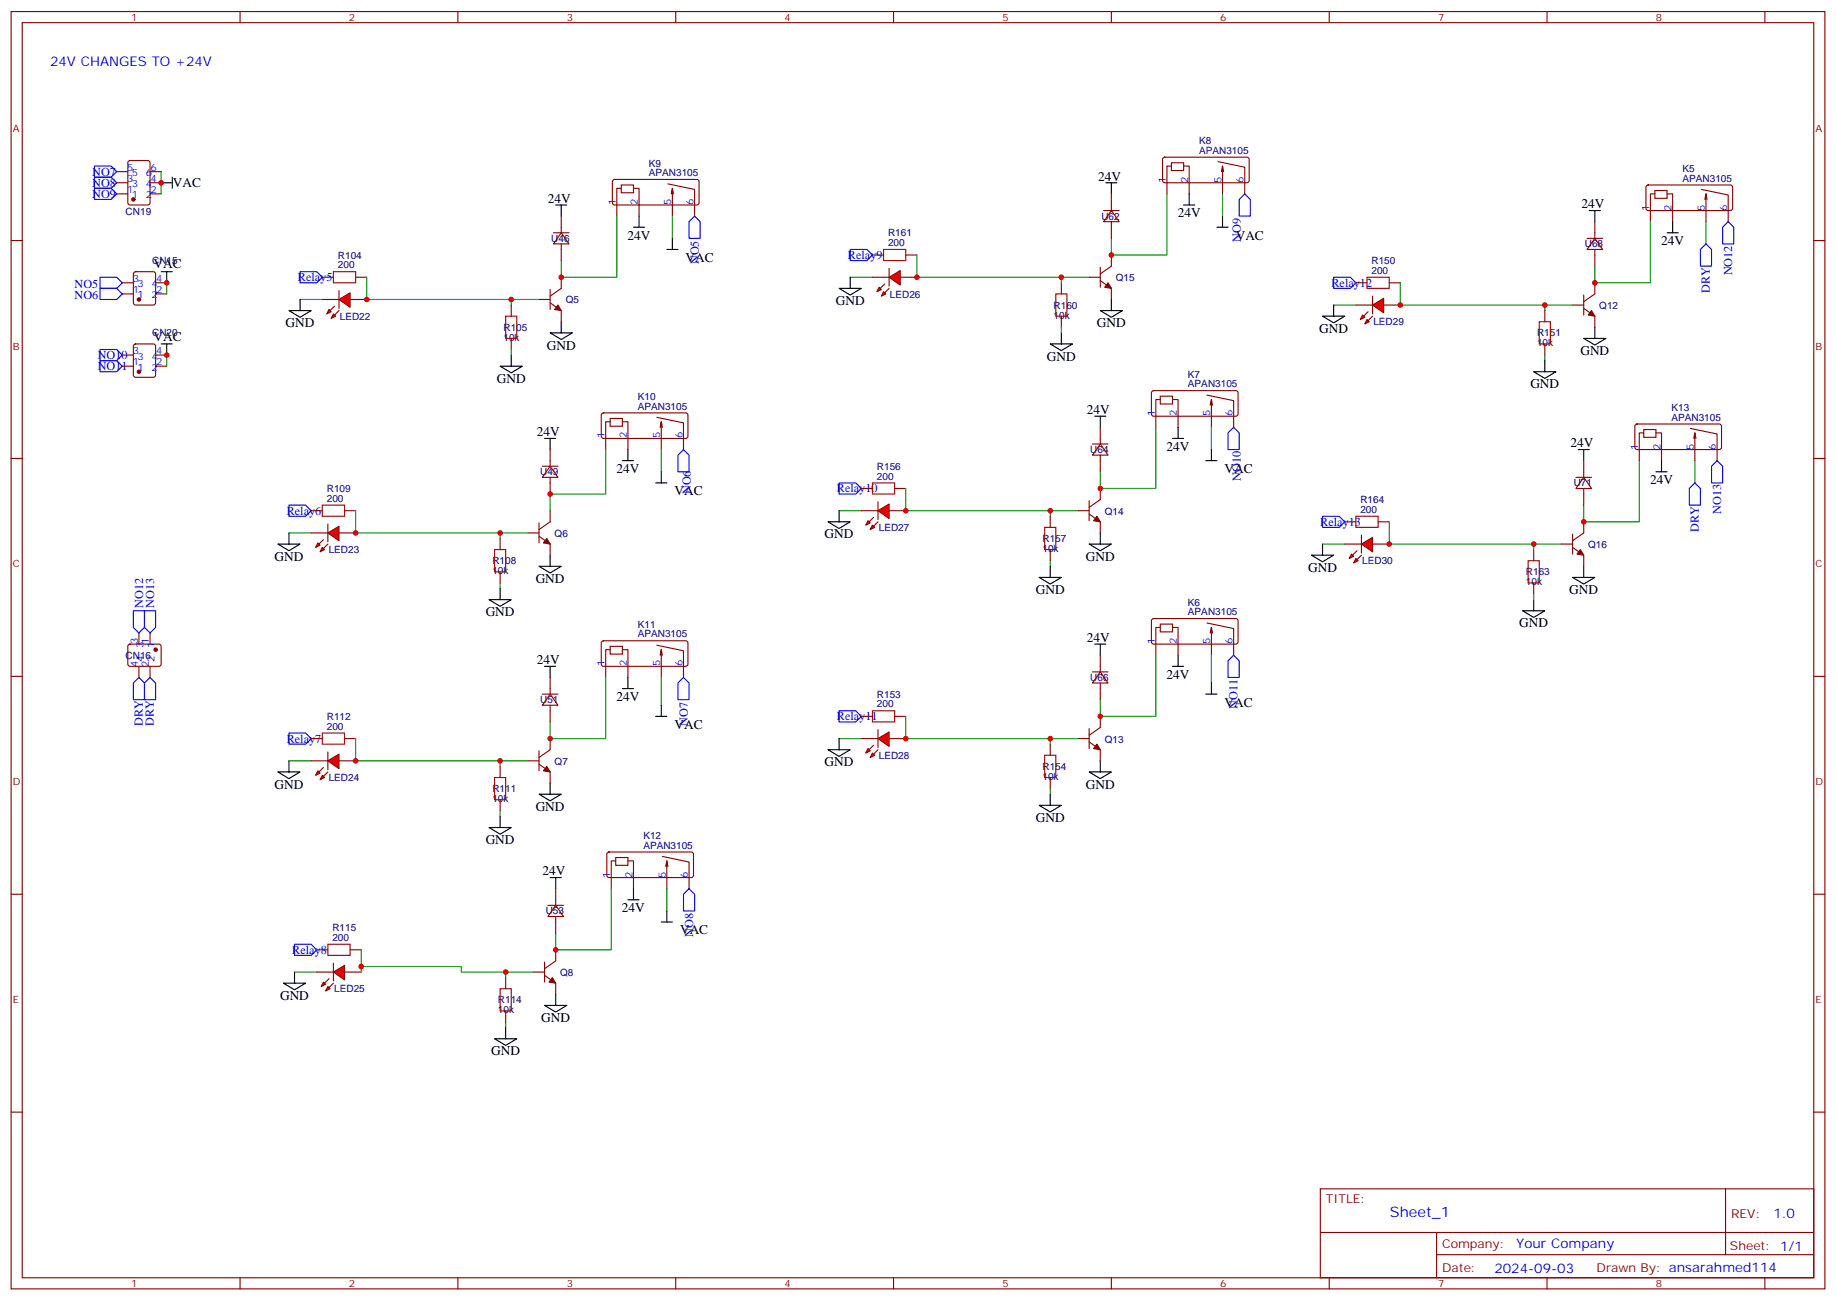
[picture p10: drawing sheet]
<svg xmlns="http://www.w3.org/2000/svg" width="583mm" height="413mm" viewBox="0 0 583 413" stroke-linecap="round" stroke-linejoin="round" font-family="sans-serif">
<g fill="none" stroke="#870000" stroke-width=".35">
<path d="M3.5 3.7h575.8v405.3h-575.8zM7.1 7.2h568.6v398.3h-568.6zM76.2 3.7v3.5M145.3 3.7v3.5M214.5 3.7v3.5M283.6 3.7v3.5M352.8 3.7v3.5M421.9 3.7v3.5M491.1 3.7v3.5M560.2 3.7v3.5M37 54.5h3.6M37 58h3.6"/>
<path d="M40.8 51.1l.5-.2h5.6l.7 .5v12.9l-.4 .7-5.9 .1-.7-.5v-13zM47.6 54.5h3.6M47.6 58h3.6M194.6 57.1l.5-.2 26.4 .1 .4 .6-.1 7-.6 .5-26.4-.1-.4-.7v-6.7zM197.2 58.7h3.9v2.5h-3.9zM197.2 59.8h-1.4v8.8M201.1 59.8h1.7v8.8M212 58.3l8.5 1.8v8.5M213.4 59.8l.4 1.7M369.2 50.1l.5-.2h26.4l.4 .7v7l-.7 .4-26.4-.1-.4-.6v-6.7zM371.8 51.6h3.9v2.5h-3.9zM371.8 52.7h-1.4v8.8"/>
<path d="M375.7 52.7h1.8v8.8M386.6 51.3l8.5 1.8v8.4M387.7 54.5l.4-1.8v8.8M388.1 52.7l.3 1.8M522.7 58.9l.5-.2 26.3 .1 .5 .6-.1 7-.6 .4h-26.4l-.4-.7v-6.7zM3.5 76.3h3.6M37 61.5h3.6M47.6 61.5h3.6M213.1 61.5l.3-1.7v8.8M525.3 60.5h3.9v2.4h-3.9zM525.3 61.5h-1.4v8.8M529.2 61.5h1.7v8.8"/>
<path d="M540.1 60.1l8.5 1.8v8.4M541.2 63.3l.3-1.8v8.8M541.5 61.5l.4 1.8M575.7 76.3h3.6M38.8 89.7h3.5M38.8 93.3h3.5M42.6 86.4l.4-.2h5.7l.6 .4 .1 9.5-.5 .6-5.9 .1-.6-.5-.1-9.4zM49.4 89.7h3.5M49.4 93.3h3.5M102.3 88h3.5M112.9 88h3.5M162.3 96.8v3.5"/>
<path d="M171.1 95h3.5M174.6 91.9v6.3M174.6 96.1l3.6 2.5v3.5M178.2 88v3.5l-3.6 2.5M276.9 80.9h3.6M287.5 80.9h3.5M336.9 89.7v3.6M345.7 88h3.5M349.2 89l3.6 2.5v3.5M349.2 84.8v6.4M352.8 80.9v3.6l-3.6 2.4M430.4 89.7h3.5"/>
<path d="M441 89.7h3.5M490.4 98.6v3.5M499.2 96.8h3.5M502.7 93.6v6.4M502.7 97.9l3.5 2.4v3.6M506.2 89.7v3.6l-3.5 2.4M38.8 116.2h3.5M38.8 112.7h3.5M42.6 109.4l.4-.3h5.7l.6 .5 .1 9.4-.5 .7h-5.9l-.6-.4-.1-9.4zM49.4 116.2h3.5M49.4 112.7h3.5M162.3 107.4v3.5"/>
<path d="M336.9 100.3v3.6M490.4 109.1v3.6M191.1 131.2l.5-.2 26.3 .1 .5 .6-.1 7-.6 .4h-26.4l-.4-.7v-6.7zM193.7 132.8h3.9v2.5h-3.9zM193.7 133.8h-1.4v8.9M197.6 133.8h1.7v8.9M208.5 132.4l8.5 1.8v8.5M209.5 135.6l.4-1.8v8.9M209.9 133.8l.4 1.8M365.7 124.2l.5-.2h26.4l.4 .7-.1 6.9-.6 .5-26.4-.1-.4-.6v-6.7zM368.3 125.7h3.9v2.5h-3.9zM368.3 126.8h-1.4v8.8"/>
<path d="M372.2 126.8h1.7v8.8M383.1 125.4l8.5 1.7v8.5M384.2 128.6l.3-1.8v8.8M384.5 126.8l.4 1.8M519.2 134.8l.4-.3 26.4 .1 .5 .7-.1 6.9-.7 .5-26.3-.1-.5-.6v-6.7zM521.8 136.3h3.8v2.5h-3.8zM521.8 137.4h-1.5v8.8M525.6 137.4h1.8v8.8M536.6 136l8.4 1.7v8.5M537.6 139.1l.4-1.7v8.8M538 137.4l.3 1.7M3.5 145.5h3.6"/>
<path d="M273.4 155h3.5M284 155h3.5M345.7 158.9v6.3M349.2 155v3.5l-3.5 2.5M575.7 145.5h3.6M98.8 162.1h3.5M109.4 162.1h3.5M158.7 170.9v3.5M167.6 169.1h3.5M171.1 165.9v6.4M171.1 170.2l3.5 2.4v3.6M174.6 162.1v3.5l-3.5 2.5"/>
<path d="M333.4 163.8v3.6M333.4 174.4v3.5M342.2 162.1h3.5M345.7 163.1l3.5 2.5v3.5M426.9 165.6h3.5M437.4 165.6h3.6M486.8 174.4v3.5M495.7 172.6h3.5M499.2 173.7l3.5 2.5v3.5M499.2 169.5v6.3M502.7 165.6v3.5l-3.5 2.5M158.7 181.5v3.5"/>
<path d="M365.7 196.5l.5-.2h26.4l.4 .7-.1 7-.6 .4-26.4-.1-.4-.6v-6.7zM368.3 198h3.9v2.5h-3.9zM368.3 199.1h-1.4v8.8M372.2 199.1h1.7v8.8M383.1 197.7l8.5 1.8v8.4M384.5 199.1l.4 1.8M486.8 185v3.5M3.5 214.6h3.6M40.8 204.6l.5-.2 9.4 .1 .5 .6-.1 5.9-.7 .5-9.4-.1-.4-.7v-5.6zM44.1 200.9v3.5M44.1 211.5v3.5M47.6 200.9v3.5"/>
<path d="M47.6 211.5v3.5M191.1 203.5l.5-.2 26.3 .1 .5 .6-.1 7-.6 .5-26.4-.1-.4-.7v-6.7zM193.7 205.1h3.9v2.5h-3.9zM193.7 206.2h-1.4v8.8M197.6 206.2h1.7v8.8M208.5 204.8l8.5 1.7v8.5M209.5 207.9l.4-1.7v8.8M209.9 206.2l.4 1.7M384.2 200.9l.3-1.8v8.8M575.7 214.6h3.6M98.8 234.4h3.5M109.4 234.4h3.5"/>
<path d="M171.1 238.3v6.3M174.6 234.4v3.5l-3.5 2.5M273.4 227.3h3.5M284 227.3h3.5M333.4 236.1v3.6M342.2 234.4h3.5M345.7 231.2v6.4M345.7 235.4l3.5 2.5v3.5M349.2 227.3v3.6l-3.5 2.4M158.7 243.2v3.5M158.7 253.8v3.5M167.6 241.4h3.5"/>
<path d="M171.1 242.5l3.5 2.5v3.5M333.4 246.7v3.6M192.9 270.6l.4-.2h26.4l.4 .7v7l-.7 .4-26.4-.1-.4-.6v-6.7zM195.4 272.1h3.9v2.5h-3.9zM195.4 273.2h-1.4v8.8M199.3 273.2h1.8v8.8M210.3 271.8l8.4 1.7v8.5M211.3 275l.4-1.8v8.8M211.7 273.2l.3 1.8M3.5 283.8h3.6M575.7 283.8h3.6M100.5 301.4h3.6"/>
<path d="M111.1 301.4h3.6M160.5 310.2v3.6M169.3 308.5h3.6M172.9 305.3v6.3M172.9 309.5l3.5 2.5v3.5M176.4 301.4v3.5l-3.5 2.5M160.5 320.8v3.5M3.5 352.9h3.6M575.7 352.9h3.6M419.1 377.3h156.6v28.2h-156.6zM547.7 377.3v20.9M419.1 391.1h156.5"/>
<path d="M456 398.2h119.6M456 391.1v14.1M76.2 405.5v3.5M145.3 405.5v3.5M214.5 405.5v3.5M283.6 405.5v3.5M352.8 405.5v3.5M421.9 405.5v3.5M491.1 405.5v3.5M560.2 405.5v3.5"/>
</g>
<g fill="#870000" stroke="#870000" stroke-width=".35">
<path d="M175.3 310.2l1.1 1.8-2.1-.4z"/>
<path d="M173.6 243.2l1 1.8-2.1-.4z"/>
<path d="M173.6 170.9l1 1.7-2.1-.3z"/>
<path d="M177.1 96.8l1.1 1.8-2.2-.4z"/>
<path d="M505.2 98.6l1 1.7-2.1-.3z"/>
<path d="M348.2 236.1l1 1.8-2.1-.3z"/>
<path d="M348.2 163.8l1 1.8-2.1-.4z"/>
<path d="M351.7 89.7l1.1 1.8-2.1-.3z"/>
<path d="M501.6 174.4l1.1 1.8-2.1-.4z"/>
<circle cx="42.3" cy="63.3" r=".53"/>
<circle cx="49.4" cy="206.2" r=".53"/>
<circle cx="44.1" cy="95" r=".53"/>
<circle cx="44.1" cy="118" r=".53"/>
</g>
<g fill="none" stroke="#008700" stroke-width=".35">
<path d="M51.2 54.5v7M195.8 68.6v19.4h-17.6v-5.3M213.4 68.6v7M370.4 61.5v19.4h-17.6v-5.3M388.1 61.5v7.1M523.9 70.3v19.4h-17.7v-5.2M541.5 70.3v7.1M52.9 89.7v3.6M95.2 95h7.1M171.1 95h-8.8v1.8M345.7 88h-8.8v1.7M499.2 96.8h-8.8v1.8"/>
<path d="M52.9 112.7v3.5M162.3 110.9v1.8M336.9 103.9v1.7M490.4 112.7v1.7M366.9 135.6v19.4h-17.7v-5.3M384.5 135.6v7.1M192.3 142.7v14.1h-17.7v5.3M209.9 142.7v7M520.3 146.2v19.4h-17.6v-5.3M538 146.2v7M167.6 169.1h-8.9v1.8M333.4 177.9v1.8"/>
<path d="M342.2 162.1h-8.8v1.7M495.7 172.6h-8.9v1.8M158.7 185v1.8M486.8 188.5v1.8M192.3 215v19.4h-17.7v-5.3M209.9 215v8.8M366.9 207.9v19.4h-17.7v-5.3M384.5 207.9v8.8M342.2 234.4h-8.8v1.7M158.7 257.3v1.8M167.6 241.4h-8.9v1.8M333.4 250.3v1.7"/>
<path d="M194 282v19.4h-17.6v-5.3M211.7 282v7.1M169.3 308.5h-8.8v1.7M160.5 324.3v1.8"/>
</g>
<g fill="none" stroke="#00f" stroke-width=".35">
<path d="M30 52.7h5.3l1.7 1.8-1.7 1.7h-5.3zM30 56.2h5.3l1.7 1.8-1.7 1.8h-5.3zM30 59.8h5.3l1.7 1.7-1.7 1.8h-5.3zM220.5 68.6l1.7 1.7v5.3h-3.5v-5.3zM269.9 79.2h5.3l1.7 1.7-1.7 1.8h-5.3zM393.3 63.3l1.8-1.8 1.8 1.8v5.3h-3.6zM546.8 72.1l1.8-1.8 1.7 1.8v5.3h-3.5zM31.7 88h5.3l1.8 1.7-1.8 1.8h-5.3zM31.7 91.5h5.3l1.8 1.8-1.8 1.7h-5.3zM95.2 86.2h5.3l1.8 1.8-1.8 1.7h-5.3zM423.3 88h5.3l1.8 1.7-1.8 1.8h-5.3zM31.7 114.4h5.3l1.8 1.8-1.8 1.8h-5.3z"/>
<path d="M31.7 110.9h5.3l1.8 1.8-1.8 1.7h-5.3zM389.8 137.4l1.8-1.8 1.7 1.8v5.3h-3.5zM217 142.7l1.7 1.7v5.3h-3.5v-5.3zM266.3 153.2h5.3l1.8 1.8-1.8 1.8h-5.3zM543.3 148l1.7-1.8 1.8 1.8v5.2h-3.5zM91.7 160.3h5.3l1.8 1.8-1.8 1.7h-5.3zM419.8 163.8h5.3l1.8 1.8-1.8 1.8h-5.3zM42.3 193.8h3.6v5.3l-1.8 1.8-1.8-1.8zM45.9 193.8h3.5v5.3l-1.8 1.8-1.7-1.8zM215.2 216.7l1.8-1.7 1.7 1.7v5.3h-3.5zM389.8 209.7l1.8-1.8 1.7 1.8v5.3h-3.5zM91.7 232.6h5.3l1.8 1.8-1.8 1.7h-5.3z"/>
<path d="M266.3 225.6h5.3l1.8 1.7-1.8 1.8h-5.3zM93.5 299.6h5.3l1.7 1.8-1.7 1.8h-5.3zM217 283.8l1.7-1.8 1.8 1.8v5.3h-3.5z"/>
</g>
<g fill="none" stroke="#a10000" stroke-width=".35">
<path d="M280.5 79.2h7v3.5h-7zM105.8 86.2h7.1v3.5h-7.1zM335.1 93.3h3.6v7h-3.6zM433.9 88h7.1v3.5h-7.1zM160.5 100.3h3.5v7.1h-3.5zM488.6 102.1h3.5v7h-3.5zM276.9 153.2h7.1v3.6h-7.1zM102.3 160.3h7.1v3.5h-7.1zM157 174.4h3.5v7.1h-3.5zM331.6 167.4h3.5v7h-3.5zM430.4 163.8h7v3.6h-7zM485.1 177.9h3.5v7.1h-3.5z"/>
<path d="M102.3 232.6h7.1v3.5h-7.1zM276.9 225.6h7.1v3.5h-7.1zM331.6 239.7h3.5v7h-3.5zM157 246.7h3.5v7.1h-3.5zM104.1 299.6h7v3.6h-7zM158.7 313.8h3.6v7h-3.6z"/>
</g>
<g fill="none" stroke="#000" stroke-width=".35">
<path d="M51.2 58h3.5M54.7 56.2v3.6M351 58h3.5M352.8 58v3.5M176.4 65.1h3.5M178.2 65.1v3.5M211.7 79.2h3.5M213.4 75.6v3.6M386.3 72.1h3.5M388.1 68.6v3.5M504.5 66.8h3.5M506.2 66.8v3.5"/>
<path d="M51.2 86.2h3.5M52.9 86.2v3.5M91.7 98.6h7.1l-3.6 2.1zM95.2 95v3.6M349.2 98.6h7.1l-3.5 2.1zM352.8 95v3.6M51.2 109.1h3.5M52.9 109.1v3.6M158.7 116.2h7.1l-3.5 2.1zM162.3 112.7v3.5M174.6 105.6h7.1l-3.5 2.1zM178.2 102.1v3.5"/>
<path d="M333.4 109.1h7l-3.5 2.2zM336.9 105.6v3.5M486.8 118h7.1l-3.5 2.1zM490.4 114.4v3.6M502.7 107.4h7.1l-3.6 2.1zM506.2 103.9v3.5M172.9 139.1h3.5M174.6 139.1v3.6M347.5 132.1h3.5M349.2 132.1v3.5M208.1 153.2h3.6M209.9 149.7v3.5"/>
<path d="M382.8 146.2h3.5M384.5 142.7v3.5M500.9 142.7h3.6M502.7 142.7v3.5M171.1 179.7h7.1l-3.6 2.1zM174.6 176.2v3.5M333.4 179.7v3.5M345.7 172.6h7.1l-3.6 2.2zM349.2 169.1v3.5M502.7 179.7v3.5M155.2 190.3h7.1l-3.6 2.1zM158.7 186.8v3.5"/>
<path d="M329.8 183.2h7.1l-3.5 2.1zM483.3 193.8h7.1l-3.6 2.1zM486.8 190.3v3.5M499.2 183.2h7l-3.5 2.1zM172.9 211.5h3.5M174.6 211.5v3.5M347.5 204.4h3.5M349.2 204.4v3.5M384.5 216.7v3.6M208.1 227.3h3.6M209.9 223.8v3.5M382.8 220.3h3.5"/>
<path d="M158.7 259.1v3.5M171.1 252h7.1l-3.6 2.1zM174.6 248.5v3.5M329.8 255.6h7.1l-3.5 2.1zM333.4 252v3.6M345.7 245h7.1l-3.6 2.1zM349.2 241.4v3.6M155.2 262.6h7.1l-3.6 2.1zM174.6 278.5h3.6M176.4 278.5v3.5M209.9 292.6h3.5M211.7 289.1v3.5"/>
<path d="M172.9 319.1h7l-3.5 2.1zM176.4 315.5v3.6M157 329.6h7l-3.5 2.2zM160.5 326.1v3.5"/>
</g>
<g fill="#f00" stroke="#870000" stroke-width=".35">
<path d="M107.6 95l3.5-2.1v4.6z"/>
<path d="M107.6 92.2v5.7z"/>
</g>
<g fill="#870000" stroke="#870000" stroke-width=".35">
<path d="M106.2 100l1.4-1.4z"/>
<path d="M106.2 97.2l-1.4 1.4z"/>
</g>
<g fill="#f00" stroke="#870000" stroke-width=".35">
<path d="M105.8 99.6l.7 .7-1.4 .7z"/>
<path d="M104.4 98.2l.7 .7-1.4 .7z"/>
</g>
<path d="M102.3 95h5.3M111.1 95h5.3" fill="none" stroke="#870000" stroke-width=".35"/>
<path d="M91.7 169.1h7.1" fill="none" stroke="#008700" stroke-width=".35"/>
<path d="M88.2 172.6h7l-3.5 2.2zM91.7 169.1v3.5" fill="none" stroke="#000" stroke-width=".35"/>
<g fill="#f00" stroke="#870000" stroke-width=".35">
<path d="M104.1 169.1l3.5-2.1v4.6z"/>
<path d="M104.1 166.3v5.6z"/>
</g>
<g fill="#870000" stroke="#870000" stroke-width=".35">
<path d="M104.1 172.6l-1.4 1.5z"/>
<path d="M102.7 171.2l-1.5 1.4z"/>
</g>
<g fill="#f00" stroke="#870000" stroke-width=".35">
<path d="M102.3 173.7l.7 .7-1.4 .7z"/>
<path d="M100.9 172.3l.7 .7-1.4 .7z"/>
</g>
<path d="M98.8 169.1h5.3M107.6 169.1h5.3" fill="none" stroke="#870000" stroke-width=".35"/>
<path d="M91.7 241.4h7.1" fill="none" stroke="#008700" stroke-width=".35"/>
<path d="M88.2 245h7l-3.5 2.1zM91.7 241.4v3.6" fill="none" stroke="#000" stroke-width=".35"/>
<g fill="#f00" stroke="#870000" stroke-width=".35">
<path d="M104.1 241.4l3.5-2.1v4.6z"/>
<path d="M104.1 238.6v5.7z"/>
</g>
<g fill="#870000" stroke="#870000" stroke-width=".35">
<path d="M104.1 245l-1.4 1.4z"/>
<path d="M102.7 243.6l-1.5 1.4z"/>
</g>
<g fill="#f00" stroke="#870000" stroke-width=".35">
<path d="M102.3 246l.7 .7-1.4 .7z"/>
<path d="M100.9 244.6l.7 .7-1.4 .7z"/>
</g>
<path d="M98.8 241.4h5.3M107.6 241.4h5.3" fill="none" stroke="#870000" stroke-width=".35"/>
<path d="M93.5 308.5h7" fill="none" stroke="#008700" stroke-width=".35"/>
<path d="M90 312h7l-3.5 2.1zM93.5 308.5v3.5" fill="none" stroke="#000" stroke-width=".35"/>
<g fill="#f00" stroke="#870000" stroke-width=".35">
<path d="M105.8 308.5l3.6-2.1v4.5z"/>
<path d="M105.8 305.6v5.7z"/>
</g>
<g fill="#870000" stroke="#870000" stroke-width=".35">
<path d="M105.8 312l-1.4 1.4z"/>
<path d="M104.4 310.6l-1.4 1.4z"/>
</g>
<g fill="#f00" stroke="#870000" stroke-width=".35">
<path d="M104.1 313.1l.7 .7-1.4 .7z"/>
<path d="M102.7 311.6l.7 .7-1.4 .8z"/>
</g>
<path d="M100.5 308.5h5.3M109.4 308.5h5.3" fill="none" stroke="#870000" stroke-width=".35"/>
<path d="M269.9 88h7" fill="none" stroke="#008700" stroke-width=".35"/>
<path d="M266.3 91.5h7.1l-3.5 2.1zM269.9 88v3.5" fill="none" stroke="#000" stroke-width=".35"/>
<g fill="#f00" stroke="#870000" stroke-width=".35">
<path d="M282.2 88l3.6-2.1v4.6z"/>
<path d="M282.2 85.2v5.6z"/>
</g>
<g fill="#870000" stroke="#870000" stroke-width=".35">
<path d="M282.2 91.5l-1.4 1.4z"/>
<path d="M280.8 90.1l-1.4 1.4z"/>
</g>
<g fill="#f00" stroke="#870000" stroke-width=".35">
<path d="M280.5 92.6l.7 .7-1.4 .7z"/>
<path d="M279 91.2l.8 .7-1.5 .7z"/>
</g>
<path d="M276.9 88h5.3M285.8 88h5.2" fill="none" stroke="#870000" stroke-width=".35"/>
<path d="M266.3 162.1h7.1" fill="none" stroke="#008700" stroke-width=".35"/>
<path d="M262.8 165.6h7.1l-3.6 2.1zM266.3 162.1v3.5" fill="none" stroke="#000" stroke-width=".35"/>
<g fill="#f00" stroke="#870000" stroke-width=".35">
<path d="M278.7 162.1l3.5-2.2v4.6z"/>
<path d="M278.7 159.2v5.7z"/>
</g>
<g fill="#870000" stroke="#870000" stroke-width=".35">
<path d="M278.7 165.6l-1.4 1.4z"/>
<path d="M277.3 164.2l-1.4 1.4z"/>
</g>
<g fill="#f00" stroke="#870000" stroke-width=".35">
<path d="M276.9 166.7l.7 .7-1.4 .7z"/>
<path d="M275.5 165.2l.7 .7-1.4 .8z"/>
</g>
<path d="M273.4 162.1h5.3M282.2 162.1h5.3" fill="none" stroke="#870000" stroke-width=".35"/>
<path d="M266.3 234.4h7.1" fill="none" stroke="#008700" stroke-width=".35"/>
<path d="M262.8 237.9h7.1l-3.6 2.1zM266.3 234.4v3.5" fill="none" stroke="#000" stroke-width=".35"/>
<g fill="#f00" stroke="#870000" stroke-width=".35">
<path d="M278.7 234.4l3.5-2.1v4.6z"/>
<path d="M278.7 231.6v5.6z"/>
</g>
<g fill="#870000" stroke="#870000" stroke-width=".35">
<path d="M278.7 237.9l-1.4 1.4z"/>
<path d="M277.3 236.5l-1.4 1.4z"/>
</g>
<g fill="#f00" stroke="#870000" stroke-width=".35">
<path d="M276.9 239l.7 .7-1.4 .7z"/>
<path d="M275.5 237.6l.7 .7-1.4 .7z"/>
</g>
<path d="M273.4 234.4h5.3M282.2 234.4h5.3" fill="none" stroke="#870000" stroke-width=".35"/>
<path d="M423.3 96.8h7.1" fill="none" stroke="#008700" stroke-width=".35"/>
<path d="M423.3 96.8v3.5M419.8 100.3h7.1l-3.6 2.1z" fill="none" stroke="#000" stroke-width=".35"/>
<g fill="#f00" stroke="#870000" stroke-width=".35">
<path d="M435.7 96.8l3.5-2.1v4.6z"/>
<path d="M435.7 94v5.6z"/>
</g>
<g fill="#870000" stroke="#870000" stroke-width=".35">
<path d="M435.7 100.3l-1.4 1.4z"/>
<path d="M434.3 98.9l-1.4 1.4z"/>
</g>
<g fill="#f00" stroke="#870000" stroke-width=".35">
<path d="M433.9 101.4l.7 .7-1.4 .7z"/>
<path d="M432.5 100l.7 .7-1.4 .7z"/>
</g>
<path d="M430.4 96.8h5.3M439.2 96.8h5.3" fill="none" stroke="#870000" stroke-width=".35"/>
<path d="M419.8 172.6h7.1" fill="none" stroke="#008700" stroke-width=".35"/>
<path d="M416.3 176.2h7l-3.5 2.1zM419.8 172.6v3.6" fill="none" stroke="#000" stroke-width=".35"/>
<g fill="#f00" stroke="#870000" stroke-width=".35">
<path d="M432.2 172.6l3.5-2.1v4.6z"/>
<path d="M432.2 169.8v5.7z"/>
</g>
<g fill="#870000" stroke="#870000" stroke-width=".35">
<path d="M432.2 176.2l-1.5 1.4z"/>
<path d="M430.7 174.8l-1.4 1.4z"/>
</g>
<g fill="#f00" stroke="#870000" stroke-width=".35">
<path d="M430.4 177.2l.7 .7-1.4 .7z"/>
<path d="M429 175.8l.7 .7-1.4 .7z"/>
</g>
<g fill="none" stroke="#870000" stroke-width=".35">
<path d="M175.7 73.9h4.9M178.2 73.9l2.4 3.5h-4.9zM178.2 68.6v5.3M178.2 77.4v5.3M350.3 66.8h4.9M352.8 66.8l2.4 3.5h-4.9zM352.8 61.5v5.3M352.8 70.3v5.3M503.8 75.6h4.9M506.2 75.6l2.5 3.6h-4.9zM506.2 70.3v5.3M506.2 79.2v5.3"/>
<path d="M349.2 135.6v5.3M172.2 148h4.9M174.6 148l2.5 3.5h-4.9zM174.6 142.7v5.3M174.6 151.5v5.3M346.8 140.9h4.9M349.2 140.9l2.5 3.5h-4.9zM349.2 144.4v5.3M500.2 151.5h5M502.7 151.5l2.5 3.5h-5zM502.7 146.2v5.3M502.7 155v5.3"/>
<path d="M426.9 172.6h5.3M435.7 172.6h5.3M174.6 215v5.3M346.8 213.2h4.9M349.2 213.2l2.5 3.5h-4.9zM349.2 207.9v5.3M349.2 216.7v5.3M172.2 220.3h4.9M174.6 220.3l2.5 3.5h-4.9zM174.6 223.8v5.3M173.9 287.3h5M176.4 287.3l2.5 3.5h-5z"/>
<path d="M176.4 282v5.3M176.4 290.8v5.3"/>
</g>
<g fill="none" stroke="#000" stroke-width=".35">
<path d="M201.1 72.1h3.5M202.8 68.6v3.5M375.7 65.1h3.5M377.5 61.5v3.6M529.2 73.9h3.5M530.9 70.3v3.6M372.2 139.1h3.5M373.9 135.6v3.5M197.6 146.2h3.5M199.3 142.7v3.5M525.6 149.7h3.6M527.4 146.2v3.5"/>
<path d="M197.6 218.5h3.5M199.3 215v3.5M372.2 211.5h3.5M373.9 207.9v3.6M199.3 285.5h3.5M201.1 282v3.5"/>
</g>
<path d="M541.5 77.4l1.8 1.8v5.3h-3.5v-5.3zM536.2 155l1.8-1.8 1.8 1.8v5.3h-3.6zM44.1 215l1.8 1.7v5.3h-3.6v-5.3zM47.6 215l1.8 1.7v5.3h-3.5v-5.3z" fill="none" stroke="#00f" stroke-width=".35"/>
<path d="M116.4 88v7h45.9M291 80.9v7.1h45.9M444.5 89.7v7.1h45.9M287.5 155v7.1h45.9M112.9 162.1v7h45.8M441 165.6v7h45.8M112.9 234.4v7h45.8M287.5 227.3v7.1h45.9M114.7 306.7h31.7v1.8h14.1M114.7 301.4v7.1" fill="none" stroke="#008700" stroke-width=".35"/>
<g fill="#c00">
<circle cx="176.4" cy="301.4" r=".88"/>
<circle cx="174.6" cy="234.4" r=".88"/>
<circle cx="178.2" cy="88" r=".88"/>
<circle cx="506.2" cy="89.7" r=".88"/>
<circle cx="349.3" cy="227.3" r=".88"/>
<circle cx="349.3" cy="155" r=".88"/>
<circle cx="352.8" cy="80.9" r=".88"/>
<circle cx="52.9" cy="89.7" r=".88"/>
<circle cx="52.9" cy="112.7" r=".88"/>
<circle cx="51.2" cy="58" r=".88"/>
<circle cx="502.7" cy="165.6" r=".88"/>
<circle cx="174.6" cy="156.8" r=".88"/>
<circle cx="116.4" cy="95" r=".88"/>
<circle cx="112.9" cy="169.1" r=".88"/>
<circle cx="158.8" cy="169.1" r=".88"/>
<circle cx="162.3" cy="95" r=".88"/>
<circle cx="158.8" cy="241.4" r=".88"/>
<circle cx="112.9" cy="241.4" r=".88"/>
<circle cx="114.7" cy="306.7" r=".88"/>
<circle cx="333.4" cy="234.4" r=".88"/>
<circle cx="287.5" cy="234.4" r=".88"/>
<circle cx="160.5" cy="308.5" r=".88"/>
<circle cx="333.4" cy="162.1" r=".88"/>
<circle cx="287.5" cy="162.1" r=".88"/>
<circle cx="336.9" cy="88" r=".88"/>
<circle cx="291" cy="88" r=".88"/>
<circle cx="490.4" cy="96.8" r=".88"/>
<circle cx="444.5" cy="96.8" r=".88"/>
<circle cx="486.8" cy="172.6" r=".88"/>
<circle cx="441" cy="172.6" r=".88"/>
</g>
<text font-size="4.6" fill="#00f" x="441.2" y="386.3">Sheet_1</text>
<g font-size="4.2" fill="#00f">
<text x="15.9" y="21">24V CHANGES TO +24V</text>
<text x="562.9" y="386.5">1.0</text>
<text x="481.3" y="396.1">Your Company</text>
<text x="474.4" y="403.9">2024-09-03</text>
</g>
<g font-size="4.2">
<text x="54.9" y="59.4">VAC</text>
<text x="348.5" y="57.3">24V</text>
<text x="173.9" y="64.3">24V</text>
<text x="373.8" y="69">24V</text>
<text x="502" y="66.1">24V</text>
<text x="199.2" y="76.1">24V</text>
<text x="392.3" y="76.1">VAC</text>
<text x="527.3" y="77.8">24V</text>
<text x="217.6" y="83.1">VAC</text>
<text x="48.7" y="85.2">VAC</text>
<text x="265.3" y="96.8">GND</text>
<text x="90.7" y="103.9">GND</text>
<text x="348.2" y="103.9">GND</text>
<text x="418.7" y="105.6">GND</text>
<text x="48.7" y="108.1">VAC</text>
<text x="173.6" y="110.9">GND</text>
<text x="501.6" y="112.7">GND</text>
<text x="332.3" y="114.4">GND</text>
<text x="157.7" y="121.5">GND</text>
<text x="485.8" y="123.3">GND</text>
<text x="345" y="131.4">24V</text>
<text x="170.4" y="138.4">24V</text>
<text x="370.3" y="143.1">24V</text>
<text x="498.5" y="142">24V</text>
<text x="195.7" y="150.2">24V</text>
<text x="388.7" y="150.1">VAC</text>
<text x="523.8" y="153.7">24V</text>
<text x="214.1" y="157.2">VAC</text>
<text x="261.8" y="170.9">GND</text>
<text x="87.1" y="177.9">GND</text>
<text x="344.7" y="177.9">GND</text>
<text x="170" y="185">GND</text>
<text x="415.2" y="181.5">GND</text>
<text x="328.8" y="188.5">GND</text>
<text x="498.1" y="188.5">GND</text>
<text x="154.2" y="195.6">GND</text>
<text x="345" y="203.7">24V</text>
<text x="482.2" y="199.1">GND</text>
<text x="170.4" y="210.7">24V</text>
<text x="370.3" y="215.4">24V</text>
<text x="195.7" y="222.5">24V</text>
<text x="388.7" y="224.2">VAC</text>
<text x="214.1" y="231.3">VAC</text>
<text x="261.8" y="243.2">GND</text>
<text x="87.1" y="250.3">GND</text>
<text x="344.7" y="250.3">GND</text>
<text x="170" y="257.3">GND</text>
<text x="328.8" y="260.8">GND</text>
<text x="154.2" y="267.9">GND</text>
<text x="172.2" y="277.8">24V</text>
<text x="197.4" y="289.5">24V</text>
<text x="215.9" y="296.5">VAC</text>
<text x="88.9" y="317.3">GND</text>
<text x="171.8" y="324.3">GND</text>
<text x="155.9" y="334.9">GND</text>
</g>
<g font-size="3.9" fill="#00f">
<text x="29.3" y="55.7">NO7</text>
<text x="29.3" y="59.2">NO8</text>
<text x="29.3" y="62.8">NO9</text>
<text x="393.9" y="76.7" transform="rotate(-90 393.9 76.7)">NO9</text>
<text x="221.8" y="83.9" transform="rotate(-90 221.8 83.9)">NO5</text>
<text x="269.2" y="82.2">Relay9</text>
<text x="94.5" y="89.3">Relay5</text>
<text x="549.8" y="87.4" transform="rotate(-90 549.8 87.4)">NO12</text>
<text x="23.7" y="91.4">NO5</text>
<text x="23.7" y="94.9">NO6</text>
<text x="422.6" y="91">Relay12</text>
<text x="542.8" y="92.9" transform="rotate(-90 542.8 92.9)">DRY</text>
<text x="31" y="113.9">NO10</text>
<text x="31" y="117.5">NO11</text>
<text x="393.9" y="152.5" transform="rotate(-90 393.9 152.5)">NO10</text>
<text x="219.2" y="156.9" transform="rotate(-90 219.2 156.9)">NO6</text>
<text x="265.6" y="156.3">Relay10</text>
<text x="91" y="163.3">Relay6</text>
<text x="419.1" y="166.8">Relay13</text>
<text x="546.3" y="163.1" transform="rotate(-90 546.3 163.1)">NO13</text>
<text x="539.2" y="168.7" transform="rotate(-90 539.2 168.7)">DRY</text>
<text x="45.4" y="192.9" transform="rotate(-90 45.4 192.9)">NO12</text>
<text x="49" y="192.9" transform="rotate(-90 49 192.9)">NO13</text>
<text x="392.8" y="224.8" transform="rotate(-90 392.8 224.8)">NO11</text>
<text x="45.3" y="230.5" transform="rotate(-90 45.3 230.5)">DRY</text>
<text x="48.9" y="230.5" transform="rotate(-90 48.9 230.5)">DRY</text>
<text x="218.3" y="230.3" transform="rotate(-90 218.3 230.3)">NO7</text>
<text x="265.6" y="228.6">Relay11</text>
<text x="91" y="235.7">Relay7</text>
<text x="220" y="297.2" transform="rotate(-90 220 297.2)">NO8</text>
<text x="92.8" y="302.7">Relay8</text>
</g>
<g font-size="3.9" fill="#800">
<text x="420.9" y="381.8">TITLE:</text>
<text x="549.5" y="386.5">REV:</text>
<text x="457.8" y="396">Company:</text>
<text x="549.1" y="396.7">Sheet: 1/1</text>
<text x="457.8" y="403.7">Date:</text>
<text x="506.8" y="403.8">Drawn By: ansarahmed114</text>
</g>
<g font-size="3.2" fill="#800">
<text x="41.6" y="6.7">1</text>
<text x="110.8" y="6.7">2</text>
<text x="179.9" y="6.7">3</text>
<text x="249.1" y="6.7">4</text>
<text x="318.2" y="6.7">5</text>
<text x="387.3" y="6.7">6</text>
<text x="456.5" y="6.7">7</text>
<text x="525.6" y="6.7">8</text>
<text x="4.1" y="41.8">A</text>
<text x="576.3" y="41.8">A</text>
<text x="4.1" y="110.9">B</text>
<text x="576.3" y="110.9">B</text>
<text x="4.1" y="180.1">C</text>
<text x="576.3" y="180.1">C</text>
<text x="4.1" y="249.2">D</text>
<text x="576.3" y="249.2">D</text>
<text x="4.1" y="318.3">E</text>
<text x="576.3" y="318.3">E</text>
<text x="41.6" y="408.5">1</text>
<text x="110.8" y="408.5">2</text>
<text x="179.9" y="408.5">3</text>
<text x="249.1" y="408.5">4</text>
<text x="318.2" y="408.5">5</text>
<text x="387.3" y="408.5">6</text>
<text x="456.5" y="408.5">7</text>
<text x="525.6" y="408.5">8</text>
</g>
<g font-size="3.2" fill="#000080">
<text x="380.6" y="45.8">K8</text>
<text x="206" y="52.9">K9</text>
<text x="380.6" y="48.8">APAN3105</text>
<text x="206" y="55.9">APAN3105</text>
<text x="534.1" y="57.6">APAN3105</text>
<text x="534.1" y="54.7">K5</text>
<text x="39.9" y="68.2">CN19</text>
<text x="349.6" y="69.7">U62</text>
<text x="175" y="76.8">U46</text>
<text x="281.9" y="75">R161</text>
<text x="48.3" y="83.8">CN15</text>
<text x="107.3" y="82.1">R104</text>
<text x="281.9" y="78.1">200</text>
<text x="435.3" y="83.9">R150</text>
<text x="503.1" y="78.5">U68</text>
<text x="107.3" y="85.2">200</text>
<text x="354.2" y="89.3">Q15</text>
<text x="435.3" y="86.9">200</text>
<text x="282.5" y="94.4">LED26</text>
<text x="107.9" y="101.5">LED22</text>
<text x="179.6" y="96.3">Q5</text>
<text x="334.4" y="101.1">10k</text>
<text x="334.4" y="98">R160</text>
<text x="507.6" y="98.1">Q12</text>
<text x="48.3" y="106.8">CN20</text>
<text x="159.8" y="105">R105</text>
<text x="435.9" y="103.2">LED29</text>
<text x="487.9" y="106.8">R151</text>
<text x="159.8" y="108.1">10k</text>
<text x="487.9" y="109.9">10k</text>
<text x="377.1" y="119.9">K7</text>
<text x="377.1" y="122.9">APAN3105</text>
<text x="202.5" y="130">APAN3105</text>
<text x="202.5" y="127">K10</text>
<text x="530.6" y="130.5">K13</text>
<text x="530.6" y="133.5">APAN3105</text>
<text x="346.1" y="143.8">U64</text>
<text x="278.4" y="149.1">R156</text>
<text x="171.4" y="150.8">U49</text>
<text x="278.4" y="152.2">200</text>
<text x="499.5" y="154.4">U71</text>
<text x="103.7" y="159.2">200</text>
<text x="103.7" y="156.2">R109</text>
<text x="431.8" y="159.7">R164</text>
<text x="350.7" y="163.3">Q14</text>
<text x="431.8" y="162.8">200</text>
<text x="176" y="170.4">Q6</text>
<text x="279" y="168.5">LED27</text>
<text x="330.9" y="172">R157</text>
<text x="504.1" y="173.9">Q16</text>
<text x="104.3" y="175.6">LED23</text>
<text x="156.3" y="179.1">R108</text>
<text x="330.9" y="175.2">10k</text>
<text x="432.4" y="179.1">LED30</text>
<text x="156.3" y="182.2">10k</text>
<text x="484.4" y="185.8">10k</text>
<text x="484.4" y="182.6">R163</text>
<text x="377.1" y="195.2">APAN3105</text>
<text x="377.1" y="192.2">K6</text>
<text x="202.5" y="202.3">APAN3105</text>
<text x="202.5" y="199.3">K11</text>
<text x="39.9" y="209.1">CN16</text>
<text x="278.4" y="221.4">R153</text>
<text x="346.1" y="216.1">U66</text>
<text x="171.4" y="223.2">U51</text>
<text x="278.4" y="224.5">200</text>
<text x="103.7" y="231.6">200</text>
<text x="103.7" y="228.5">R112</text>
<text x="350.7" y="235.7">Q13</text>
<text x="176" y="242.7">Q7</text>
<text x="279" y="240.8">LED28</text>
<text x="330.9" y="244.4">R154</text>
<text x="104.3" y="247.9">LED24</text>
<text x="156.3" y="251.4">R111</text>
<text x="330.9" y="247.5">10k</text>
<text x="156.3" y="254.6">10k</text>
<text x="204.2" y="269.3">APAN3105</text>
<text x="204.2" y="266.3">K12</text>
<text x="173.2" y="290.2">U53</text>
<text x="105.5" y="298.6">200</text>
<text x="105.5" y="295.5">R115</text>
<text x="177.8" y="309.7">Q8</text>
<text x="106.1" y="314.9">LED25</text>
<text x="158" y="321.6">10k</text>
<text x="158" y="318.4">R114</text>
</g>
<g font-size="3.2" fill="#00f">
<text x="40.4" y="57.6">3</text>
<text x="40.4" y="54.1">5</text>
<text x="41.9" y="59.4">3</text>
<text x="41.9" y="55.9">5</text>
<text x="46.3" y="55.9">6</text>
<text x="46.3" y="59.4">4</text>
<text x="47.8" y="54.1">6</text>
<text x="47.8" y="57.6">4</text>
<text x="370.1" y="58" transform="rotate(-90 370.1 58)">1</text>
<text x="377.1" y="58" transform="rotate(-90 377.1 58)">2</text>
<text x="387.7" y="58" transform="rotate(-90 387.7 58)">5</text>
<text x="394.8" y="58" transform="rotate(-90 394.8 58)">6</text>
<text x="40.4" y="61.2">1</text>
<text x="41.9" y="62.9">1</text>
<text x="46.3" y="62.9">2</text>
<text x="47.8" y="61.2">2</text>
<text x="195.4" y="65.1" transform="rotate(-90 195.4 65.1)">1</text>
<text x="202.5" y="65.1" transform="rotate(-90 202.5 65.1)">2</text>
<text x="213.1" y="65.1" transform="rotate(-90 213.1 65.1)">5</text>
<text x="220.1" y="65.1" transform="rotate(-90 220.1 65.1)">6</text>
<text x="523.5" y="66.8" transform="rotate(-90 523.5 66.8)">1</text>
<text x="530.6" y="66.8" transform="rotate(-90 530.6 66.8)">2</text>
<text x="541.2" y="66.8" transform="rotate(-90 541.2 66.8)">5</text>
<text x="548.2" y="66.8" transform="rotate(-90 548.2 66.8)">6</text>
<text x="42.2" y="89.4">3</text>
<text x="49.6" y="89.4">4</text>
<text x="42.2" y="92.9">1</text>
<text x="43.6" y="94.7">1</text>
<text x="43.6" y="91.2">3</text>
<text x="48.1" y="91.2">4</text>
<text x="48.1" y="94.7">2</text>
<text x="49.6" y="92.9">2</text>
<text x="42.2" y="112.3">3</text>
<text x="49.6" y="112.3">4</text>
<text x="42.2" y="115.9">1</text>
<text x="43.6" y="117.6">1</text>
<text x="43.6" y="114.1">3</text>
<text x="48.1" y="114.1">4</text>
<text x="48.1" y="117.6">2</text>
<text x="49.6" y="115.9">2</text>
<text x="366.5" y="132.1" transform="rotate(-90 366.5 132.1)">1</text>
<text x="373.6" y="132.1" transform="rotate(-90 373.6 132.1)">2</text>
<text x="384.2" y="132.1" transform="rotate(-90 384.2 132.1)">5</text>
<text x="391.2" y="132.1" transform="rotate(-90 391.2 132.1)">6</text>
<text x="191.9" y="139.1" transform="rotate(-90 191.9 139.1)">1</text>
<text x="199" y="139.1" transform="rotate(-90 199 139.1)">2</text>
<text x="209.5" y="139.1" transform="rotate(-90 209.5 139.1)">5</text>
<text x="216.6" y="139.1" transform="rotate(-90 216.6 139.1)">6</text>
<text x="520" y="142.7" transform="rotate(-90 520 142.7)">1</text>
<text x="527" y="142.7" transform="rotate(-90 527 142.7)">2</text>
<text x="537.6" y="142.7" transform="rotate(-90 537.6 142.7)">5</text>
<text x="544.7" y="142.7" transform="rotate(-90 544.7 142.7)">6</text>
<text x="43.7" y="204.2" transform="rotate(-90 43.7 204.2)">3</text>
<text x="45.5" y="205.7" transform="rotate(-90 45.5 205.7)">3</text>
<text x="47.3" y="204.2" transform="rotate(-90 47.3 204.2)">1</text>
<text x="49" y="205.7" transform="rotate(-90 49 205.7)">1</text>
<text x="366.5" y="204.4" transform="rotate(-90 366.5 204.4)">1</text>
<text x="373.6" y="204.4" transform="rotate(-90 373.6 204.4)">2</text>
<text x="384.2" y="204.4" transform="rotate(-90 384.2 204.4)">5</text>
<text x="391.2" y="204.4" transform="rotate(-90 391.2 204.4)">6</text>
<text x="43.7" y="211.6" transform="rotate(-90 43.7 211.6)">4</text>
<text x="45.5" y="210.1" transform="rotate(-90 45.5 210.1)">4</text>
<text x="47.3" y="211.6" transform="rotate(-90 47.3 211.6)">2</text>
<text x="49" y="210.1" transform="rotate(-90 49 210.1)">2</text>
<text x="191.9" y="211.5" transform="rotate(-90 191.9 211.5)">1</text>
<text x="199" y="211.5" transform="rotate(-90 199 211.5)">2</text>
<text x="209.5" y="211.5" transform="rotate(-90 209.5 211.5)">5</text>
<text x="216.6" y="211.5" transform="rotate(-90 216.6 211.5)">6</text>
<text x="193.7" y="278.5" transform="rotate(-90 193.7 278.5)">1</text>
<text x="200.7" y="278.5" transform="rotate(-90 200.7 278.5)">2</text>
<text x="211.3" y="278.5" transform="rotate(-90 211.3 278.5)">5</text>
<text x="218.4" y="278.5" transform="rotate(-90 218.4 278.5)">6</text>
</g>
</svg>
